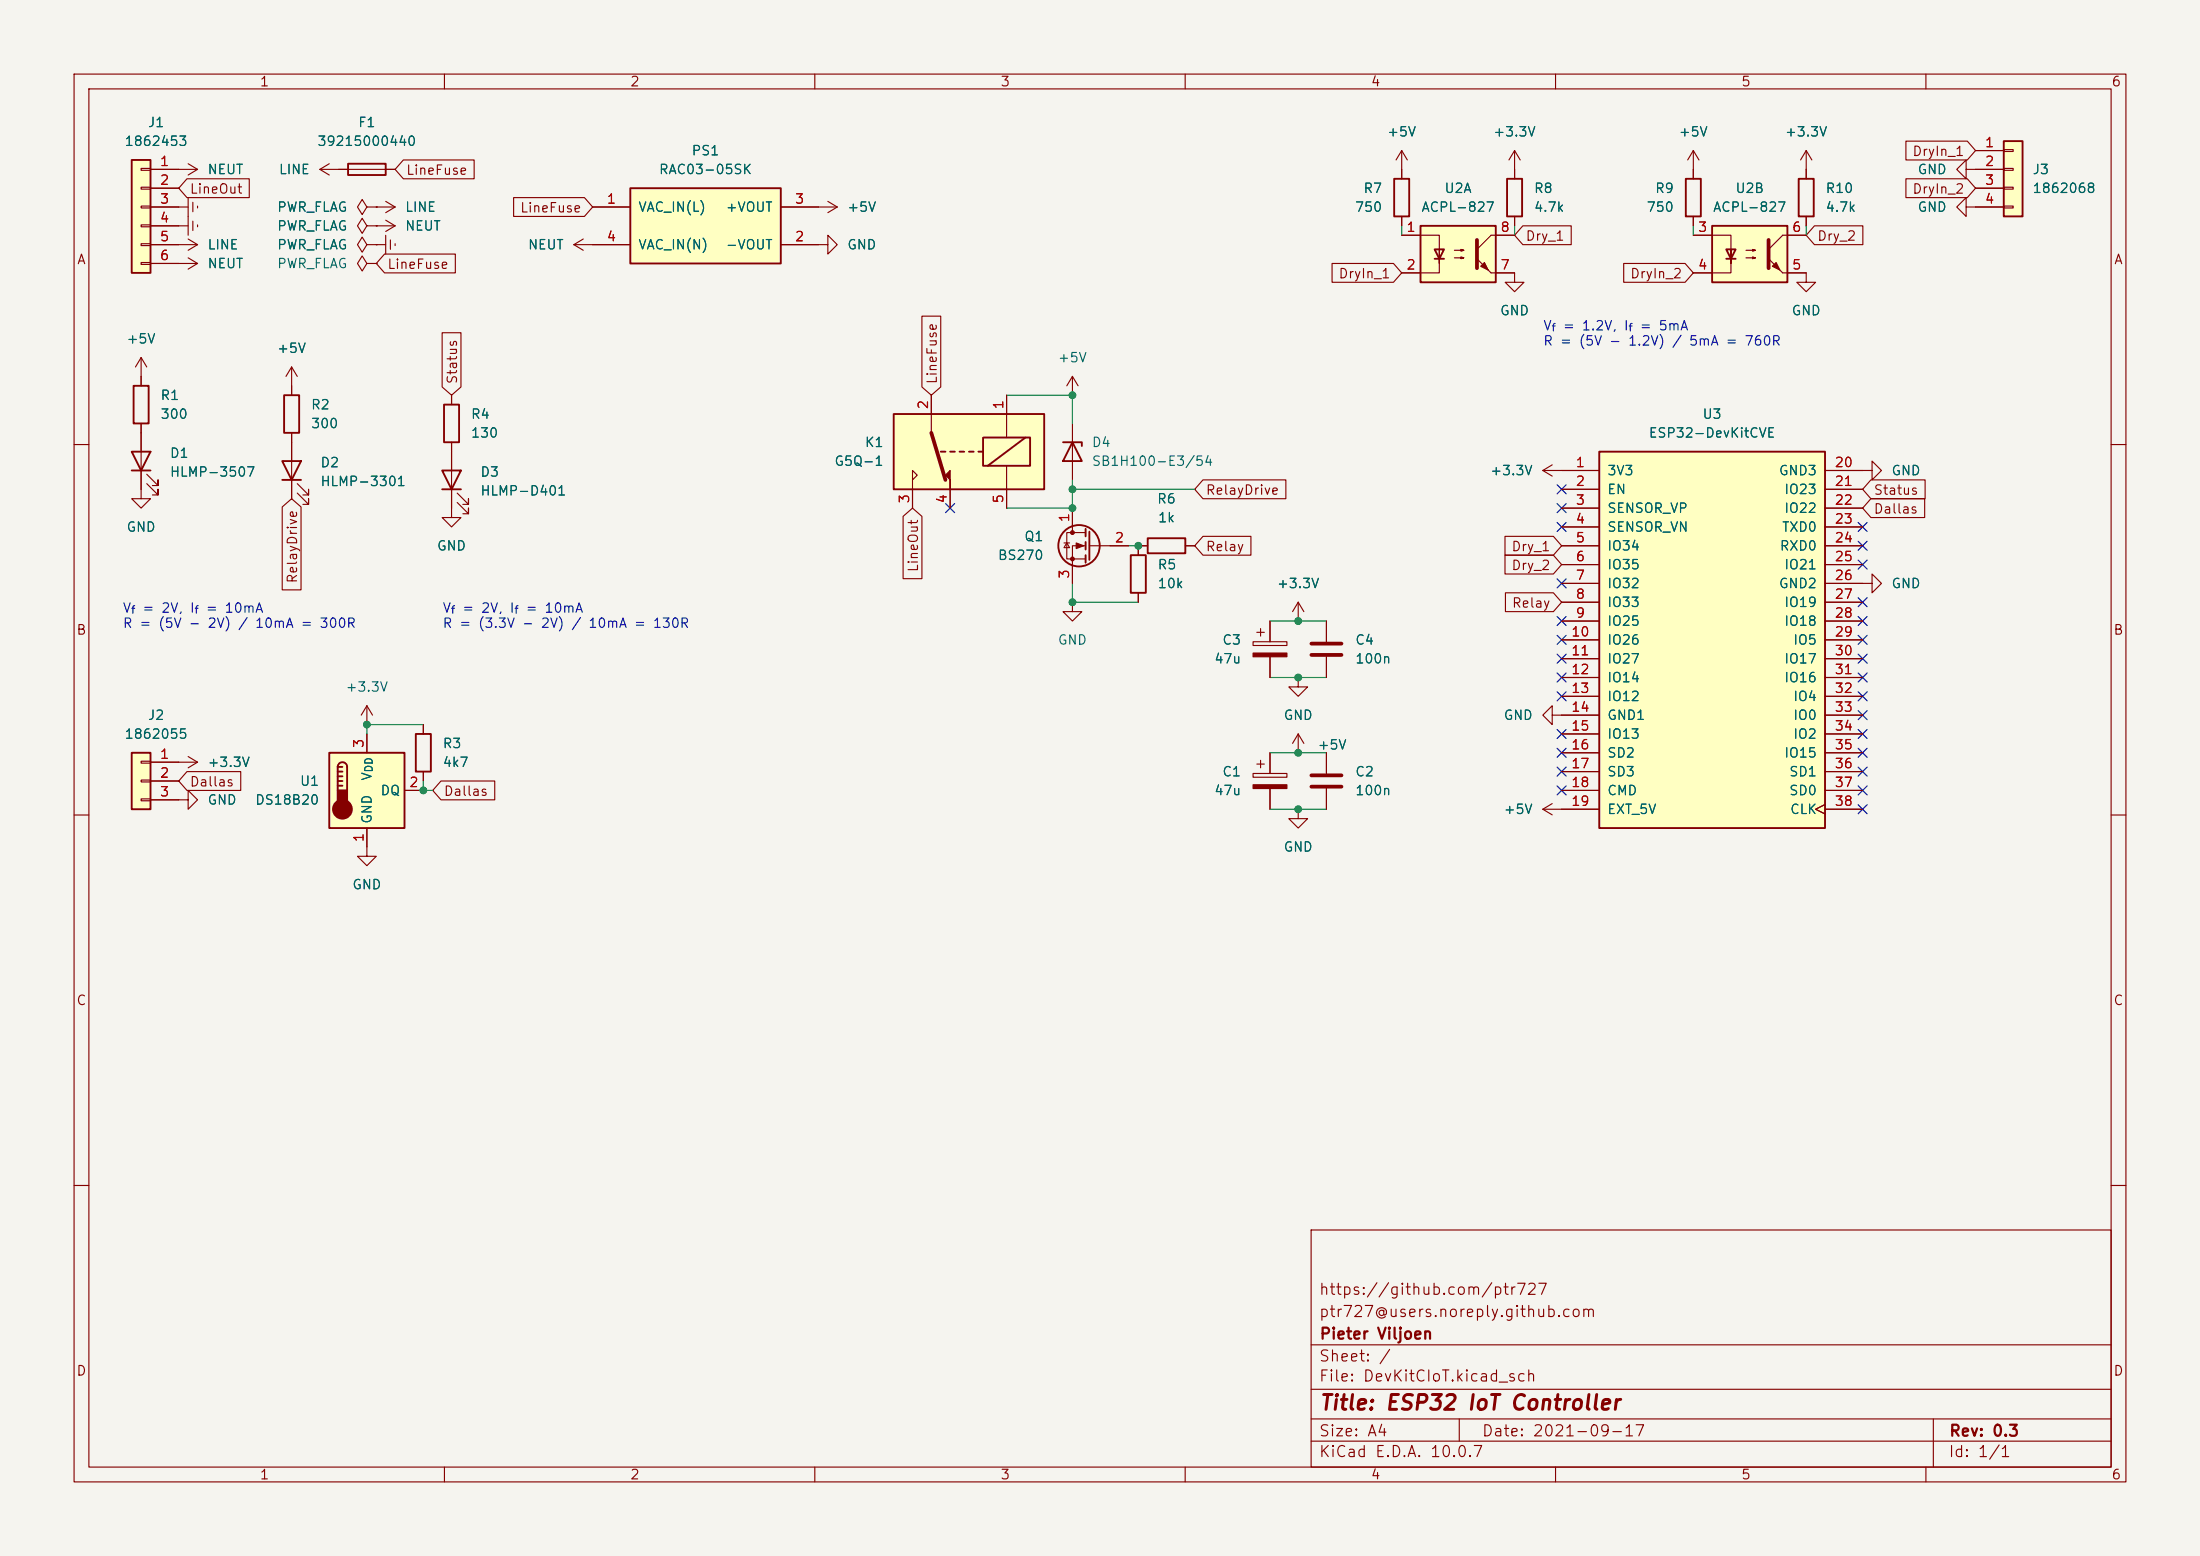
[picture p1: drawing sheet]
<svg xmlns="http://www.w3.org/2000/svg" width="297mm" height="210mm" viewBox="0 0 297 210" stroke-linecap="round" stroke-linejoin="round" font-family="sans-serif">
<path d="M0 0h297v210h-297z" fill="#f5f4ef" stroke="#f5f4ef" stroke-width=".14"/>
<g fill="none" stroke="#840000" stroke-width=".15">
<path d="M10 10h277v190h-277zM12 12h273v186h-273zM60 10v2M110 10v2M160 10v2M210 10v2M260 10v2M10 60h2M285 60h2M10 110h2M285 110h2M10 160h2"/>
<path d="M177 166h108v32h-108zM285 160h2M60 198v2M110 198v2M160 198v2M177 194.5h108M177 191.5h108M177 187.5h108M177 181.5h108M197 191.5v3M210 198v2M260 198v2"/>
<path d="M261 191.5v6.5"/>
</g>
<path d="M191.8 30.5h10.1v7.6h-10.1z" fill="#ffffc2"/>
<path d="M191.8 30.5h10.1v7.6h-10.1zM193.7 33.7h1.2l-.6 1.2zM193.7 34.9h1.2" fill="none" stroke="#840000" stroke-width=".25"/>
<g fill="none" stroke="#840000" stroke-width=".15">
<path d="M189.2 31.8h5.1v3.8v-1.9M194.3 34.9v1.9h-5.1M196.3 33.8h1.3l-.4 .1v-.2l.4 .1M196.3 34.8h1.3l-.4 .1v-.2l.4 .1M201.3 36.8h3.2M204.5 31.8h-3.2l-1.9 1.9M243.8 36.8v1.3h1.3l-1.3 1.3-1.2-1.3h1.2M265.4 22.9v-1.3l-1.2 1.3 1.2 1.2v-1.2h1.3M265.4 27.9v-1.2l-1.2 1.2 1.2 1.3v-1.3h1.3M175.3 91.4v1.3h1.2l-1.2 1.3-1.3-1.3h1.3M175.3 99.1l-.8 1.2M175.3 99.1l.7 1.2"/>
<path d="M175.3 99.1v2.5M179.1 83.8v2.8M179.1 88.6v2.8"/>
</g>
<path d="M199.4 32.4v3.8M177 86.9h4.1M177 88.4h4.1" fill="none" stroke="#840000" stroke-width=".51"/>
<g fill="#840000" stroke="#840000" stroke-width=".15">
<path d="M199.9 35.9l.5-.5 .5 1z"/>
<path d="M199.4 34.9l1.9 1.9z"/>
</g>
<path d="M270.5 19.1h2.5v10.1h-2.5z" fill="#ffffc2"/>
<g fill="none" stroke="#840000" stroke-width=".25">
<path d="M270.5 19.1h2.5v10.1h-2.5zM227.6 24.1h2v5.1h-2zM242.8 24.1h2.1v5.1h-2.1zM146.6 71.4v1M146.6 73.2v1M146.6 74.9v1M147.1 71.8v3.8M152.7 74.9h2v5.1h-2z"/>
<circle cx="145.7" cy="73.7" r="2.79"/>
</g>
<g fill="none" stroke="#840000" stroke-width=".15">
<path d="M228.6 20.3l-.8 1.3M228.6 20.3l.8 1.3M228.6 20.3v3.8M228.6 29.2v1.3M243.8 20.3l-.7 1.3M243.8 20.3l.8 1.3M243.8 20.3v3.8M243.8 29.2v1.3M266.7 20.3h3.8M266.7 22.9h3.8M266.7 25.4h3.8M266.7 27.9h3.8"/>
<path d="M270.5 20.2h1.3v.2h-1.3zM270.5 22.7h1.3v.3h-1.3zM270.5 25.3h1.3v.2h-1.3zM270.5 27.8h1.3v.3h-1.3zM143.6 73.3h.8M144 73.3l.4 .6h-.8zM144.8 68.6v3.3M146.6 71.9h-2.6v3.5h2.6M146.6 73.7h-1.8v5M147.1 73.7h5.3M153.7 73.7v1.2M208.3 63.5l1.2 .8"/>
<path d="M208.3 63.5h2.5M209.5 62.7l-1.2 .8M144.8 81.3v1.3h1.2l-1.2 1.2-1.3-1.2h1.3M153.7 80v1.3M209.5 96.5v-1.2l-1.2 1.2 1.2 1.3v-1.3h1.3M208.3 109.2l1.2 .8M208.3 109.2h2.5M209.5 108.5l-1.2 .7"/>
</g>
<g fill="#840000" stroke="#840000" stroke-width=".15">
<path d="M145.3 73.3l1 .4-1 .3z"/>
<circle cx="144.8" cy="71.9" r=".25"/>
<circle cx="144.8" cy="75.4" r=".25"/>
</g>
<path d="M231.1 30.5h10.2v7.6h-10.2z" fill="#ffffc2"/>
<g fill="none" stroke="#840000" stroke-width=".25">
<path d="M231.1 30.5h10.2v7.6h-10.2zM233 33.7h1.3l-.6 1.2zM233 34.9h1.3M38.4 53.3h2v5.1h-2zM59.9 54.6h2.1v5.1h-2.1zM143.5 59.7h2.5v.5M144.8 59.7l1.2 2.5h-2.5zM38.1 62.2h2.5l-1.2 2.6zM38.1 64.8h2.5M59.7 63.5h2.5l-1.2 2.5zM59.7 66h2.5M154.9 72.6h5.1v2.1h-5.1z"/>
<path d="M56.1 99.1h2.1v5h-2.1z"/>
</g>
<g fill="none" stroke="#840000" stroke-width=".15">
<path d="M43.2 22.9l1.2 .7M43.2 22.9h2.5M44.4 22.1l-1.2 .8M49.5 35.6l-.6-1.1-.6 1.1 .6 1 .6-1h1.3M49.5 33l-.6-1-.6 1 .6 1 .6-1h1.3M49.5 30.5l-.6-1-.6 1 .6 1 .6-1h1.3M49.5 27.9l-.6-1-.6 1 .6 1.1 .6-1.1h1.3M50.8 35.6h.1M50.8 33h.1M50.8 30.5h.1M50.8 27.9h.1M110.5 27.9h2.5"/>
<path d="M111.8 27.2l1.2 .7M113 27.9l-1.2 .8M228.6 31.8h5.1v3.8v-1.9M233.7 34.9v1.9h-5.1M235.7 33.8h1.3l-.4 .1v-.2l.4 .1M235.7 34.8h1.3l-.4 .1v-.2l.4 .1M240.7 36.8h3.1M243.8 31.8h-3.1l-1.9 1.9M39.4 52.1v1.2M39.4 58.4v8.9M61 59.7v10.2h1.2l-1.2 1.2-1.3-1.2h1.3M61 53.3v1.3"/>
<path d="M144.8 50.8v2.5M144.8 57.2v7.6M144.8 50.8l-.8 1.3M144.8 50.8l.7 1.3M19 66v1.3h1.3l-1.3 1.3-1.2-1.3h1.2M40.1 66.5l1.6 1.6v-.8v.8h-.8M40.1 65.3l1.6 1.5v-.8v.8h-.8M61.7 67.8l1.5 1.5v-.7v.7h-.7M61.7 66.5l1.5 1.6v-.8v.8h-.7M153.7 73.7h1.2M160 73.7h1.3M57.1 97.8v1.3"/>
<path d="M169.2 86.6h4.5v.5h-4.5zM169.7 85.3h1M170.2 84.8v1.1M171.4 83.8v2.8M171.4 88.6v2.8M175.3 81.3l-.8 1.3M175.3 81.3l.7 1.3M175.3 81.3v2.5M49.5 114.3v1.3h1.3l-1.3 1.2-1.2-1.2h1.2M57.1 104.1v1.3M169.2 104.4h4.5v.5h-4.5zM169.7 103.1h1"/>
<path d="M170.2 102.6v1M171.4 101.6v2.8M171.4 106.4v2.8M175.3 109.2v1.3h1.2l-1.2 1.3-1.3-1.3h1.3M179.1 101.6v2.8M179.1 106.4v2.8"/>
</g>
<path d="M238.8 32.4v3.8M177 104.6h4.1M177 106.2h4.1" fill="none" stroke="#840000" stroke-width=".51"/>
<g fill="#840000" stroke="#840000" stroke-width=".15">
<path d="M239.3 35.9l.5-.5 .5 1z"/>
<path d="M238.8 34.9l1.9 1.9z"/>
<path d="M169.2 105.9h4.5v.5h-4.5z"/>
<path d="M169.2 88.1h4.5v.5h-4.5z"/>
</g>
<path d="M215.9 61h30.5v50.8h-30.5z" fill="#ffffc2"/>
<path d="M215.9 61h30.5v50.8h-30.5z" fill="none" stroke="#840000" stroke-width=".25"/>
<g fill="none" stroke="#840000" stroke-width=".15">
<path d="M110.5 33h1.3v-1.2l1.2 1.2-1.2 1.3v-1.3M210.8 63.5h5.1M210.8 66h5.1M210.8 68.6h5.1M210.8 71.1h5.1M210.8 73.7h5.1M210.8 76.2h5.1M210.8 78.7h5.1M246.4 63.5h5.1M246.4 66h5.1M246.4 68.6h5.1M246.4 71.1h5.1"/>
<path d="M246.4 73.7h5.1M246.4 76.2h5.1M246.4 78.7h5.1M210.8 81.3h5.1M210.8 83.8h5.1M210.8 86.4h5.1M210.8 88.9h5.1M210.8 91.4h5.1M210.8 94h5.1M210.8 96.5h5.1M210.8 99.1h5.1M246.4 81.3h5.1"/>
<path d="M246.4 83.8h5.1M246.4 86.4h5.1M246.4 88.9h5.1M246.4 91.4h5.1M246.4 94h5.1M246.4 96.5h5.1M246.4 99.1h5.1M210.8 101.6h5.1M210.8 104.1h5.1M210.8 106.7h5.1M210.8 109.2h5.1M246.4 108.6l-1.3 .6 1.3 .7"/>
<path d="M246.4 101.6h5.1M246.4 104.1h5.1M246.4 106.7h5.1M246.4 109.2h5.1"/>
</g>
<path d="M120.6 55.9h20.4v10.1h-20.4z" fill="#ffffc2"/>
<path d="M50.8 33h1.3M52.1 31.8v2.5M52.7 32.4v1.3M53.3 32.9v.2M77.5 33h2.5M77.5 33l1.2 .8M78.7 32.3l-1.2 .7M125.7 53.3v5.1M135.9 53.3v5.8M123.2 64.8l.6-.7-.6-.6v5.1M128.3 66v2.6M135.9 62.9v5.7" fill="none" stroke="#840000" stroke-width=".15"/>
<path d="M120.6 55.9h20.4v10.1h-20.4zM132.7 59.1h6.4v3.8h-6.4zM138.4 59.1l-5.1 3.8M127 61h.6M128.3 61h.6M129.5 61h.7M130.8 61h.6M132.1 61h.6" fill="none" stroke="#840000" stroke-width=".25"/>
<path d="M127.6 64.1l.7-.6v2.5v-1.2z" fill="#840000" stroke="#840000" stroke-width=".15"/>
<path d="M125.7 58.4l1.9 6.4" fill="none" stroke="#840000" stroke-width=".51"/>
<path d="M17.8 101.6h2.5v7.6h-2.5z" fill="#ffffc2"/>
<path d="M17.8 101.6h2.5v7.6h-2.5z" fill="none" stroke="#840000" stroke-width=".25"/>
<g fill="none" stroke="#840000" stroke-width=".15">
<path d="M50.8 30.5h2.5M50.8 27.9h2.5M52.1 29.7l1.2 .8M52.1 27.2l1.2 .7M53.3 30.5l-1.2 .7M53.3 27.9l-1.2 .8M251.5 63.5h1.2v-1.3l1.3 1.3-1.3 1.3v-1.3M251.5 78.7h1.2v-1.2l1.3 1.2-1.3 1.3v-1.3M19 102.7h1.3v.3h-1.3zM19 105.3h1.3v.2h-1.3zM19 107.8h1.3v.3h-1.3zM20.3 108h5.1v-1.3l1.3 1.3-1.3 1.2v-1.2"/>
<path d="M20.3 102.9h6.4M20.3 105.4h3.8M25.4 102.1l1.3 .8M26.7 102.9l-1.3 .7"/>
</g>
<path d="M85.1 25.4h20.3v10.2h-20.3z" fill="#ffffc2"/>
<path d="M85.1 25.4h20.3v10.2h-20.3zM18 52.1h2.1v5.1h-2.1z" fill="none" stroke="#840000" stroke-width=".25"/>
<path d="M80 27.9h5.1M80 33h5.1M105.4 27.9h5.1M105.4 33h5.1M19 50.8v1.3M19 57.2v1.2M49.5 95.3l-.7 1.2M49.5 95.3l.8 1.2M49.5 95.3v2.5" fill="none" stroke="#840000" stroke-width=".15"/>
<path d="M44.4 101.6h10.2v10.2h-10.2z" fill="#ffffc2"/>
<path d="M47 22.1h5.1v1.5h-5.1zM44.4 101.6h10.2v10.2h-10.2zM45.6 103.5a.64 .64 0 0 1 .6-.6 .64 .64 0 0 1 .7 .6v3.2M45.6 103.5v3.2M45.6 103.5h.6M45.6 104.1h.6M45.6 104.8h.6M45.6 105.4h.6M45.6 106h.6" fill="none" stroke="#840000" stroke-width=".25"/>
<g fill="#840000" stroke="#840000" stroke-width=".25">
<path d="M45.6 106.7h1.3v1.9h-1.3z"/>
<circle cx="46.2" cy="109.2" r="1.27"/>
</g>
<g fill="none" stroke="#840000" stroke-width=".15">
<path d="M24.1 35.6h2.6M24.1 27.9h1.3M25.4 34.8l1.3 .8M25.4 26.7v2.5M26 27.3v1.3M26.7 35.6l-1.3 .7M26.7 27.8v.3M45.7 22.9h7.6M39.4 49.5l-.8 1.3M39.4 49.5l.7 1.3M39.4 49.5v2.6M49.5 99.1v2.5"/>
<path d="M49.5 111.8v2.5M54.6 106.7h2.5"/>
</g>
<path d="M17.8 21.6h2.5v15.2h-2.5z" fill="#ffffc2"/>
<path d="M17.8 21.6h2.5v15.2h-2.5zM188.2 24.1h2v5.1h-2zM203.5 24.1h2v5.1h-2zM17.8 61h2.5l-1.3 2.5zM17.8 63.5h2.5" fill="none" stroke="#840000" stroke-width=".25"/>
<g fill="none" stroke="#840000" stroke-width=".15">
<path d="M257.3 19h8.3l1.1 1.3-1.1 1.3h-8.3zM19 22.7h1.3v.3h-1.3zM19 25.3h1.3v.2h-1.3zM19 27.8h1.3v.3h-1.3zM19 30.4h1.3v.2h-1.3zM19 32.9h1.3v.2h-1.3zM19 35.4h1.3v.3h-1.3zM20.3 22.9h6.4M20.3 25.4h3.8M20.3 27.9h3.8M20.3 30.5h5.1M20.3 33h6.4"/>
<path d="M20.3 35.6h3.8M25.2 24.1h8.5v2.6h-8.5l-1.1-1.3zM25.4 32.3l1.3 .7M25.4 29.2v2.6M25.4 22.1l1.3 .8M26 29.8v1.3M26.7 33l-1.3 .8M26.7 30.4v.2M26.7 22.9l-1.3 .7M45.7 22.9h1.3M50.8 27.9h.1M50.8 30.5h.1"/>
<path d="M50.8 33h.1M51.9 34.3h9.6v2.5h-9.6l-1.1-1.2zM52.1 22.9h1.2M54.5 21.6h9.5v2.5h-9.5l-1.2-1.2zM69.3 26.7h9.6l1.1 1.2-1.1 1.3h-9.6zM80 27.9h5.1M80 33h5.1M105.4 27.9h5.1M105.4 33h5.1M179.8 35.6h8.3l1.1 1.2-1.1 1.3h-8.3zM189.2 20.3l-.7 1.3M189.2 20.3l.8 1.3"/>
<path d="M189.2 20.3v3.8M189.2 29.2v1.3M189.2 31.8h2.6M189.2 36.8h2.6M201.9 36.8h2.6v1.3h1.2l-1.2 1.3-1.3-1.3h1.3M201.9 31.8h2.6M204.5 20.3l-.8 1.3M204.5 20.3l.7 1.3M204.5 20.3v3.8M204.5 29.2v1.3M205.6 30.5h6.5v2.5h-6.5l-1.1-1.2zM219.2 35.6h8.3l1.1 1.2-1.1 1.3h-8.3z"/>
<path d="M228.6 31.8h2.5M228.6 36.8h2.5M228.6 22.9v1.2M228.6 29.2v1.3M241.3 31.8h2.5M241.3 36.8h2.5M243.8 22.9v1.2M243.8 29.2v1.3M245 30.5h6.5v2.5h-6.5l-1.2-1.2zM257.3 24.1h8.3l1.1 1.3-1.1 1.3h-8.3zM266.7 22.9h3.8M266.7 25.4h3.8"/>
<path d="M266.7 27.9h3.8M266.7 20.3h3.8M19 48.3l-.7 1.2M19 48.3l.8 1.2M19 48.3v3.8M19 57.2v8.8M39.4 52.1v1.2M39.4 58.4v3.8M59.7 44.9h2.5v7.3l-1.2 1.1-1.3-1.1zM61 53.3v1.3M61 59.7v3.8M124.5 42.7h2.5v9.5l-1.3 1.1-1.2-1.1z"/>
<path d="M125.7 53.3v2.6M135.9 53.3v2.6M19.8 65.3l1.5 1.5v-.8v.8h-.7M19.8 64l1.5 1.5v-.7v.7h-.7M38.1 68.4l1.3-1.1 1.2 1.1v11.2h-2.5zM39.4 64.8v2.5M61 66v2.6M121.9 69.7l1.3-1.1 1.3 1.1v8.4h-2.6zM123.2 66v2.6M128.3 66v2.6M135.9 66v2.6M144.8 68.6v2.5"/>
<path d="M144.8 76.2v2.5M149.9 73.7h2.5M154.9 73.7h-1.2v1.2M160 73.7h1.3M162.4 72.4h6.5v2.5h-6.5l-1.1-1.2zM162.4 64.8h11.2v2.5h-11.2l-1.1-1.3zM203.2 74.9h6.5l1.1 1.3-1.1 1.3h-6.5zM203.2 72.4h6.5l1.1 1.3-1.1 1.2h-6.5zM210.8 73.7h5.1M210.8 63.5h5.1M210.8 66h5.1M210.8 68.6h5.1"/>
<path d="M210.8 71.1h5.1M210.8 76.2h5.1M210.8 78.7h5.1M246.4 73.7h5.1M246.4 63.5h5.1M246.4 66h5.1M246.4 68.6h5.1M246.4 71.1h5.1M246.4 76.2h5.1M246.4 78.7h5.1M252.6 67.3h7.2v2.6h-7.2l-1.1-1.3zM252.6 64.8h7.3v2.5h-7.3l-1.1-1.3z"/>
<path d="M49.5 99.1v2.5M57.1 97.8v1.3M153.7 80v1.3M171.4 83.8v2.8M171.4 88.6v2.8M179.1 83.8v2.8M179.1 88.6v2.8M203.2 80h6.5l1.1 1.3-1.1 1.3h-6.5zM210.8 81.3h5.1M210.8 83.8h5.1M210.8 86.4h5.1M210.8 88.9h5.1"/>
<path d="M210.8 91.4h5.1M210.8 94h5.1M210.8 96.5h5.1M210.8 99.1h5.1M246.4 81.3h5.1M246.4 83.8h5.1M246.4 86.4h5.1M246.4 88.9h5.1M246.4 91.4h5.1M246.4 94h5.1M246.4 96.5h5.1M246.4 99.1h5.1"/>
<path d="M20.3 102.9h3.8M20.3 105.4h3.8M20.3 108h3.8M25.2 104.1h7.3v2.6h-7.3l-1.1-1.3zM49.5 111.8v2.5M54.6 106.7h2.5M57.1 104.1v1.3M59.5 105.4h7.3v2.6h-7.3l-1.1-1.3zM171.4 101.6v2.8M171.4 106.4v2.8M179.1 101.6v2.8M179.1 106.4v2.8"/>
<path d="M210.8 101.6h5.1M210.8 104.1h5.1M210.8 106.7h5.1M210.8 109.2h5.1M246.4 108.6l-1.3 .6 1.3 .7M246.4 101.6h5.1M246.4 104.1h5.1M246.4 106.7h5.1M246.4 109.2h5.1"/>
</g>
<g fill="none" stroke="#009600" stroke-width=".15">
<path d="M189.2 30.5v1.3M204.5 30.5v1.3M228.6 30.5v1.3M243.8 30.5v1.3M135.9 53.3h8.9v3.9M144.8 64.8v3.8h-8.9M144.8 78.7v2.6h8.9M144.8 66h16.5M152.4 73.7h1.3M57.1 97.8h-7.6v1.3M171.4 83.8h7.7M171.4 91.4h7.7"/>
<path d="M57.1 105.4v1.3h1.3M171.4 109.2h7.7M171.4 101.6h7.7"/>
</g>
<g fill="none" stroke="#000084" stroke-width=".15">
<path d="M127.7 68l1.2 1.2M128.9 68l-1.2 1.2M210.2 70.5l1.2 1.2M210.2 68l1.2 1.2M210.2 65.4l1.2 1.2M210.2 78.1l1.2 1.2M211.4 70.5l-1.2 1.2M211.4 68l-1.2 1.2M211.4 65.4l-1.2 1.2M211.4 78.1l-1.2 1.2M250.9 75.6l1.2 1.2M250.9 73.1l1.2 1.2"/>
<path d="M250.9 70.5l1.2 1.2M252.1 75.6l-1.2 1.2M252.1 73.1l-1.2 1.2M252.1 70.5l-1.2 1.2M210.2 93.4l1.2 1.2M210.2 90.8l1.2 1.2M210.2 88.3l1.2 1.2M210.2 85.8l1.2 1.2M210.2 83.2l1.2 1.2M210.2 98.5l1.2 1.2M211.4 93.4l-1.2 1.2M211.4 90.8l-1.2 1.2"/>
<path d="M211.4 88.3l-1.2 1.2M211.4 85.8l-1.2 1.2M211.4 83.2l-1.2 1.2M211.4 98.5l-1.2 1.2M250.9 80.7l1.2 1.2M250.9 98.5l1.2 1.2M250.9 95.9l1.2 1.2M250.9 93.4l1.2 1.2M250.9 90.8l1.2 1.2M250.9 88.3l1.2 1.2M250.9 85.8l1.2 1.2M250.9 83.2l1.2 1.2"/>
<path d="M252.1 80.7l-1.2 1.2M252.1 98.5l-1.2 1.2M252.1 95.9l-1.2 1.2M252.1 93.4l-1.2 1.2M252.1 90.8l-1.2 1.2M252.1 88.3l-1.2 1.2M252.1 85.8l-1.2 1.2M252.1 83.2l-1.2 1.2M210.2 106.1l1.2 1.2M210.2 103.5l1.2 1.2M210.2 101l1.2 1.2M211.4 106.1l-1.2 1.2"/>
<path d="M211.4 103.5l-1.2 1.2M211.4 101l-1.2 1.2M250.9 108.6l1.2 1.2M250.9 106.1l1.2 1.2M250.9 103.5l1.2 1.2M250.9 101l1.2 1.2M252.1 108.6l-1.2 1.2M252.1 106.1l-1.2 1.2M252.1 103.5l-1.2 1.2M252.1 101l-1.2 1.2"/>
</g>
<g fill="#009600" stroke="#009600" stroke-width=".14">
<circle cx="175.3" cy="91.4" r=".46"/>
<circle cx="144.8" cy="81.3" r=".46"/>
<circle cx="175.3" cy="109.2" r=".46"/>
<circle cx="175.3" cy="101.6" r=".46"/>
<circle cx="153.7" cy="73.7" r=".46"/>
<circle cx="175.3" cy="83.8" r=".46"/>
<circle cx="57.1" cy="106.7" r=".46"/>
<circle cx="49.5" cy="97.8" r=".46"/>
<circle cx="144.8" cy="68.6" r=".46"/>
<circle cx="144.8" cy="66" r=".46"/>
<circle cx="144.8" cy="53.3" r=".46"/>
</g>
<text font-size="2" fill="#840000" x="178" y="190.8">Title: ESP32 IoT Controller</text>
<g font-size="1.5" fill="#840000">
<text x="178" y="178.1">ptr727@users.noreply.github.com</text>
<text x="178" y="175.1">https://github.com/ptr727</text>
<text x="178" y="184.1">Sheet: /</text>
<text x="178" y="181.1">Pieter Viljoen</text>
<text x="178" y="186.8">File: DevKitCIoT.kicad_sch</text>
<text x="178" y="197">KiCad E.D.A. 10.0.7</text>
<text x="178" y="194.2">Size: A4</text>
<text x="200" y="194.2">Date: 2021-09-17</text>
<text x="263" y="197">Id: 1/1</text>
<text x="263" y="194.2">Rev: 0.3</text>
</g>
<g font-size="1.3" fill="#840000">
<text x="35" y="12">1</text>
<text x="85" y="12">2</text>
<text x="135" y="12">3</text>
<text x="185" y="12">4</text>
<text x="235" y="12">5</text>
<text x="285" y="12">6</text>
<text x="54.7" y="23.9">LineFuse</text>
<text x="258.1" y="21.4">DryIn_1</text>
<text x="25.5" y="26.5">LineOut</text>
<text x="70.1" y="29">LineFuse</text>
<text x="258.1" y="26.5">DryIn_2</text>
<text x="10.3" y="36">A</text>
<text x="205.9" y="32.8">Dry_1</text>
<text x="245.2" y="32.8">Dry_2</text>
<text x="285.3" y="36">A</text>
<text x="52.2" y="36.6">LineFuse</text>
<text x="180.6" y="37.9">DryIn_1</text>
<text x="220" y="37.9">DryIn_2</text>
<text x="62" y="51.9" transform="rotate(-90 62 51.9)">Status</text>
<text x="126.8" y="51.9" transform="rotate(-90 126.8 51.9)">LineFuse</text>
<text x="162.7" y="67.1">RelayDrive</text>
<text x="252.9" y="69.6">Dallas</text>
<text x="252.9" y="67.1">Status</text>
<text x="124.2" y="77.3" transform="rotate(-90 124.2 77.3)">LineOut</text>
<text x="162.7" y="74.7">Relay</text>
<text x="204" y="77.3">Dry_2</text>
<text x="204" y="74.7">Dry_1</text>
<text x="40.4" y="78.8" transform="rotate(-90 40.4 78.8)">RelayDrive</text>
<text x="204" y="82.3">Relay</text>
<text x="10.2" y="86">B</text>
<text x="285.2" y="86">B</text>
<text x="25.5" y="106.5">Dallas</text>
<text x="59.8" y="107.7">Dallas</text>
<text x="10.2" y="136">C</text>
<text x="285.2" y="136">C</text>
<text x="10.2" y="186">D</text>
<text x="285.2" y="186">D</text>
<text x="35" y="200">1</text>
<text x="85" y="200">2</text>
<text x="135" y="200">3</text>
<text x="185" y="200">4</text>
<text x="235" y="200">5</text>
<text x="285" y="200">6</text>
</g>
<g font-size="1.3" fill="#006464">
<text x="19.9" y="17.5">J1</text>
<text x="48.3" y="17.5">F1</text>
<text x="16.7" y="20">1862453</text>
<text x="27.9" y="23.8">NEUT</text>
<text x="37.6" y="23.8">LINE</text>
<text x="42.8" y="20">39215000440</text>
<text x="88.9" y="23.8">RAC03-05SK</text>
<text x="93.3" y="21.3">PS1</text>
<text x="187.2" y="18.7">+5V</text>
<text x="201.5" y="18.7">+3.3V</text>
<text x="226.5" y="18.7">+5V</text>
<text x="240.9" y="18.7">+3.3V</text>
<text x="258.8" y="23.8">GND</text>
<text x="274.3" y="23.8">J3</text>
<text x="37.3" y="28.9">PWR_FLAG</text>
<text x="54.6" y="28.9">LINE</text>
<text x="86.1" y="28.9">VAC_IN(L)</text>
<text x="97.9" y="28.9">+VOUT</text>
<text x="114.3" y="28.9">+5V</text>
<text x="182.8" y="28.9">750</text>
<text x="184" y="26.4">R7</text>
<text x="191.8" y="28.9">ACPL-827</text>
<text x="194.9" y="26.4">U2A</text>
<text x="207" y="26.4">R8</text>
<text x="207" y="28.9">4.7k</text>
<text x="222.2" y="28.9">750</text>
<text x="223.3" y="26.4">R9</text>
<text x="231.2" y="28.9">ACPL-827</text>
<text x="234.2" y="26.4">U2B</text>
<text x="246.4" y="26.4">R10</text>
<text x="246.4" y="28.9">4.7k</text>
<text x="258.8" y="28.9">GND</text>
<text x="274.3" y="26.4">1862068</text>
<text x="27.9" y="34">LINE</text>
<text x="37.3" y="34">PWR_FLAG</text>
<text x="37.3" y="31.4">PWR_FLAG</text>
<text x="54.6" y="31.4">NEUT</text>
<text x="71.2" y="34">NEUT</text>
<text x="86.1" y="34">VAC_IN(N)</text>
<text x="97.9" y="34">-VOUT</text>
<text x="114.3" y="34">GND</text>
<text x="27.9" y="36.5">NEUT</text>
<text x="37.3" y="36.5">PWR_FLAG</text>
<text x="17" y="46.7">+5V</text>
<text x="37.3" y="48">+5V</text>
<text x="202.4" y="42.9">GND</text>
<text x="241.8" y="42.9">GND</text>
<text x="142.7" y="49.2">+5V</text>
<text x="21.6" y="54.3">R1</text>
<text x="21.6" y="56.8">300</text>
<text x="41.9" y="55.6">R2</text>
<text x="41.9" y="58.1">300</text>
<text x="63.5" y="56.8">R4</text>
<text x="63.5" y="59.4">130</text>
<text x="222.5" y="59.4">ESP32-DevKitCVE</text>
<text x="229.7" y="56.8">U3</text>
<text x="22.8" y="62.1">D1</text>
<text x="22.8" y="64.7">HLMP-3507</text>
<text x="43.2" y="63.4">D2</text>
<text x="43.2" y="65.9">HLMP-3301</text>
<text x="64.8" y="64.7">D3</text>
<text x="112.5" y="63.2">G5Q-1</text>
<text x="116.7" y="60.7">K1</text>
<text x="147.3" y="60.7">D4</text>
<text x="147.3" y="63.2">SB1H100-E3/54</text>
<text x="201.1" y="64.5">+3.3V</text>
<text x="216.9" y="64.5">3V3</text>
<text x="240.1" y="64.5">GND3</text>
<text x="255.3" y="64.5">GND</text>
<text x="64.8" y="67.2">HLMP-D401</text>
<text x="156.1" y="68.3">R6</text>
<text x="156.2" y="70.8">1k</text>
<text x="216.9" y="67">EN</text>
<text x="216.9" y="69.5">SENSOR_VP</text>
<text x="240.8" y="67">IO23</text>
<text x="240.8" y="69.5">IO22</text>
<text x="17" y="72.1">GND</text>
<text x="58.9" y="74.6">GND</text>
<text x="134.6" y="75.9">BS270</text>
<text x="138.2" y="73.4">Q1</text>
<text x="156.2" y="77.2">R5</text>
<text x="216.9" y="72.1">SENSOR_VN</text>
<text x="216.9" y="74.6">IO34</text>
<text x="216.9" y="77.2">IO35</text>
<text x="240.2" y="74.6">RXD0</text>
<text x="240.5" y="72.1">TXD0</text>
<text x="240.8" y="77.2">IO21</text>
<text x="156.2" y="79.7">10k</text>
<text x="172.3" y="79.7">+3.3V</text>
<text x="216.9" y="79.7">IO32</text>
<text x="216.9" y="82.2">IO33</text>
<text x="240.1" y="79.7">GND2</text>
<text x="240.8" y="82.2">IO19</text>
<text x="255.3" y="79.7">GND</text>
<text x="142.7" y="87.3">GND</text>
<text x="163.8" y="89.9">47u</text>
<text x="164.9" y="87.3">C3</text>
<text x="182.9" y="87.3">C4</text>
<text x="182.9" y="89.9">100n</text>
<text x="216.9" y="84.8">IO25</text>
<text x="216.9" y="87.3">IO26</text>
<text x="216.9" y="89.9">IO27</text>
<text x="240.8" y="84.8">IO18</text>
<text x="240.8" y="89.9">IO17</text>
<text x="242" y="87.3">IO5</text>
<text x="46.6" y="93.7">+3.3V</text>
<text x="216.9" y="92.4">IO14</text>
<text x="216.9" y="94.9">IO12</text>
<text x="240.8" y="92.4">IO16</text>
<text x="242" y="94.9">IO4</text>
<text x="16.7" y="100">1862055</text>
<text x="19.9" y="97.5">J2</text>
<text x="59.7" y="101.3">R3</text>
<text x="173.2" y="97.5">GND</text>
<text x="177.8" y="101.5">+5V</text>
<text x="202.9" y="97.5">GND</text>
<text x="216.9" y="97.5">GND1</text>
<text x="216.9" y="100">IO13</text>
<text x="242" y="97.5">IO0</text>
<text x="242" y="100">IO2</text>
<text x="27.9" y="103.8">+3.3V</text>
<text x="40.4" y="106.4">U1</text>
<text x="50.5" y="105.5" transform="rotate(-90 50.5 105.5)">V</text>
<text x="51.3" y="107.6">DQ</text>
<text x="59.7" y="103.8">4k7</text>
<text x="163.8" y="107.6">47u</text>
<text x="164.9" y="105.1">C1</text>
<text x="182.9" y="105.1">C2</text>
<text x="182.9" y="107.6">100n</text>
<text x="216.9" y="102.6">SD2</text>
<text x="216.9" y="105.1">SD3</text>
<text x="216.9" y="107.6">CMD</text>
<text x="240.8" y="102.6">IO15</text>
<text x="241.4" y="105.1">SD1</text>
<text x="241.4" y="107.6">SD0</text>
<text x="27.9" y="108.9">GND</text>
<text x="34.4" y="108.9">DS18B20</text>
<text x="50.5" y="111.3" transform="rotate(-90 50.5 111.3)">GND</text>
<text x="202.9" y="110.2">+5V</text>
<text x="216.9" y="110.2">EXT_5V</text>
<text x="241.6" y="110.2">CLK</text>
<text x="173.2" y="115.3">GND</text>
<text x="47.5" y="120.3">GND</text>
</g>
<g font-size="1.3" fill="#a90000">
<text x="21.5" y="22.7">1</text>
<text x="267.9" y="20.2">1</text>
<text x="267.9" y="22.7">2</text>
<text x="21.5" y="25.3">2</text>
<text x="21.5" y="27.8">3</text>
<text x="81.8" y="27.8">1</text>
<text x="107.2" y="27.8">3</text>
<text x="267.9" y="25.3">3</text>
<text x="267.9" y="27.8">4</text>
<text x="21.5" y="30.3">4</text>
<text x="21.5" y="32.9">5</text>
<text x="21.5" y="35.4">6</text>
<text x="81.8" y="32.9">4</text>
<text x="107.2" y="32.9">2</text>
<text x="189.8" y="31.6">1</text>
<text x="202.5" y="31.6">8</text>
<text x="229.1" y="31.6">3</text>
<text x="241.8" y="31.6">6</text>
<text x="189.8" y="36.7">2</text>
<text x="202.5" y="36.7">7</text>
<text x="229.1" y="36.7">4</text>
<text x="241.8" y="36.7">5</text>
<text x="125.6" y="55.3" transform="rotate(-90 125.6 55.3)">2</text>
<text x="135.8" y="55.3" transform="rotate(-90 135.8 55.3)">1</text>
<text x="212.6" y="63.4">1</text>
<text x="212.6" y="65.9">2</text>
<text x="247.6" y="63.4">20</text>
<text x="247.6" y="65.9">21</text>
<text x="123.1" y="68" transform="rotate(-90 123.1 68)">3</text>
<text x="128.1" y="68" transform="rotate(-90 128.1 68)">4</text>
<text x="135.8" y="68" transform="rotate(-90 135.8 68)">5</text>
<text x="144.6" y="70.6" transform="rotate(-90 144.6 70.6)">1</text>
<text x="212.6" y="68.4">3</text>
<text x="212.6" y="71">4</text>
<text x="247.6" y="68.4">22</text>
<text x="247.6" y="71">23</text>
<text x="150.4" y="73.5">2</text>
<text x="212.6" y="73.5">5</text>
<text x="212.6" y="76.1">6</text>
<text x="247.6" y="73.5">24</text>
<text x="247.6" y="76.1">25</text>
<text x="144.6" y="78.2" transform="rotate(-90 144.6 78.2)">3</text>
<text x="212.6" y="78.6">7</text>
<text x="212.6" y="81.1">8</text>
<text x="212.6" y="83.7">9</text>
<text x="247.6" y="78.6">26</text>
<text x="247.6" y="81.1">27</text>
<text x="247.6" y="83.7">28</text>
<text x="212" y="86.2">10</text>
<text x="212" y="88.8">11</text>
<text x="247.6" y="86.2">29</text>
<text x="247.6" y="88.8">30</text>
<text x="212" y="91.3">12</text>
<text x="212" y="93.8">13</text>
<text x="247.6" y="91.3">31</text>
<text x="247.6" y="93.8">32</text>
<text x="49.4" y="101.1" transform="rotate(-90 49.4 101.1)">3</text>
<text x="212" y="96.4">14</text>
<text x="212" y="98.9">15</text>
<text x="212" y="101.5">16</text>
<text x="247.6" y="96.4">33</text>
<text x="247.6" y="98.9">34</text>
<text x="247.6" y="101.5">35</text>
<text x="21.5" y="102.7">1</text>
<text x="21.5" y="105.3">2</text>
<text x="21.5" y="107.8">3</text>
<text x="55.1" y="106.5">2</text>
<text x="212" y="104">17</text>
<text x="212" y="106.5">18</text>
<text x="247.6" y="104">36</text>
<text x="247.6" y="106.5">37</text>
<text x="49.4" y="113.8" transform="rotate(-90 49.4 113.8)">1</text>
<text x="212" y="109.1">19</text>
<text x="247.6" y="109.1">38</text>
</g>
<g font-size="1.3" fill="#0000c2">
<text x="208.3" y="44.9">V</text>
<text x="208.3" y="47">R = (5V - 1.2V) / 5mA = 760R</text>
<text x="210.9" y="44.9">= 1.2V, I</text>
<text x="221.3" y="44.9">= 5mA</text>
<text x="16.5" y="83">V</text>
<text x="19.1" y="83">= 2V, I</text>
<text x="27.7" y="83">= 10mA</text>
<text x="59.7" y="83">V</text>
<text x="62.3" y="83">= 2V, I</text>
<text x="70.9" y="83">= 10mA</text>
<text x="16.5" y="85.1">R = (5V - 2V) / 10mA = 300R</text>
<text x="59.7" y="85.1">R = (3.3V - 2V) / 10mA = 130R</text>
</g>
<g font-size="1" fill="#0000c2">
<text x="209.4" y="45">f</text>
<text x="219.7" y="45">f</text>
<text x="17.6" y="83.1">f</text>
<text x="26.2" y="83.1">f</text>
<text x="60.8" y="83.1">f</text>
<text x="69.3" y="83.1">f</text>
</g>
<text font-size="1" fill="#006464" x="50.6" y="104.3" transform="rotate(-90 50.6 104.3)">DD</text>
</svg>
